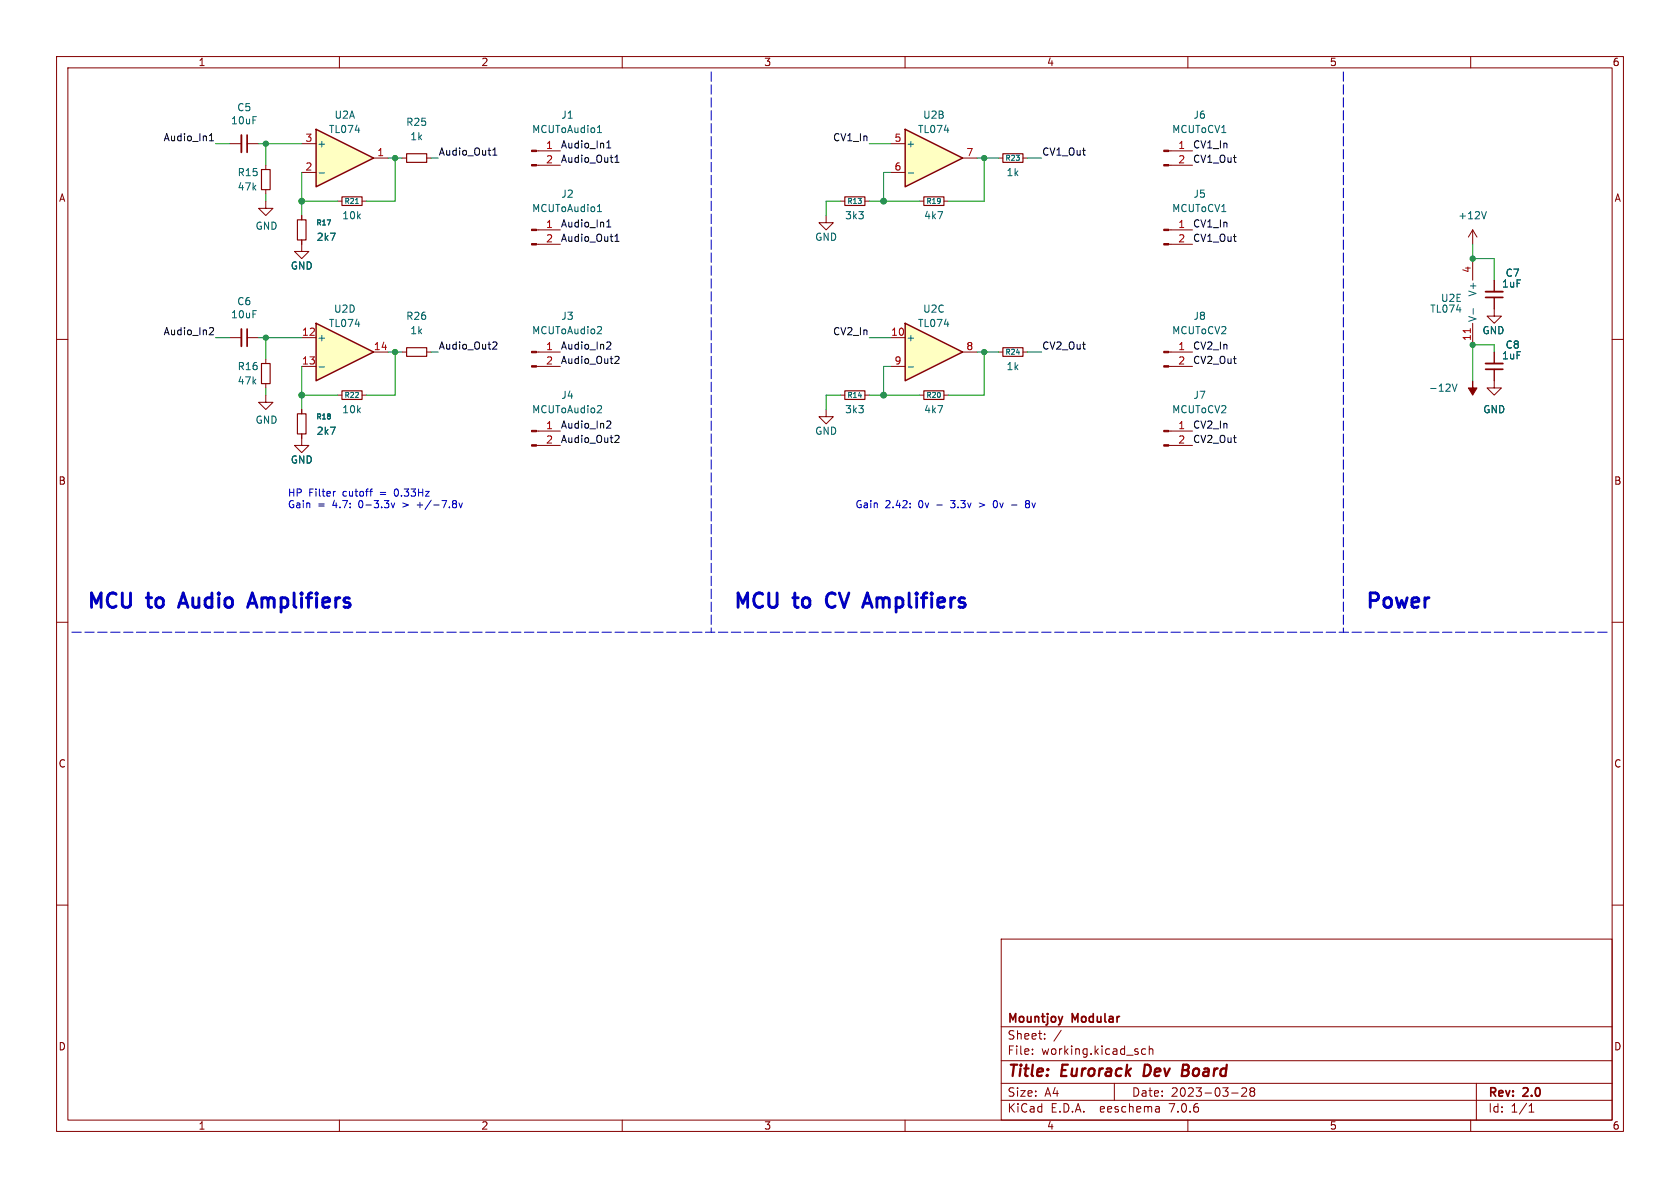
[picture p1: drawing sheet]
<svg xmlns="http://www.w3.org/2000/svg" width="297mm" height="210mm" viewBox="0 0 297 210" stroke-linecap="round" stroke-linejoin="round" font-family="sans-serif">
<g fill="none" stroke="#840000" stroke-width=".18">
<path d="M10 10h277v190h-277zM12 12h273v186h-273zM60 10v2M110 10v2M160 10v2M210 10v2M260 10v2M53.3 38.1v.8M162.6 35.6h.7M166.9 35.6h.7M176.5 27.9h.8M180.8 27.9h.8"/>
<path d="M10 60h2M40.6 59.7h2.1M43.7 59.7h2M53.3 42.4v.8M206.6 43.2h4.2M206.6 40.6h4.2M285 60h2M47 63.5v.8M47 67.8v.8M176.5 62.2h.8M180.8 62.2h.8M206.6 62.2h4.2"/>
<path d="M206.6 64.8h4.2M264.2 65.3v3.3h1.2l-1.2 1.3-1.3-1.3h1.3M264.2 62.2v2.1M10 110h2M285 110h2M10 160h2M285 160h2M177 166h108v32h-108zM60 198v2M110 198v2M160 198v2M177 194.5h108"/>
<path d="M177 191.5h108M177 187.5h108M177 181.5h108M182.5 186.3v.1M182.5 185.5v.1M184.7 183.6v.1M184.7 182.8v.1M187.6 182.1l-1.3 2M197 191.5v3M202.5 185.5l-.4-.1-.3 .3v.4l.2 .2h.5M203.2 185.5l.2-.1 .3 .1 .1 .9M203.2 184.9v1.5"/>
<path d="M204.9 195.7l.1 .9M205 196.5l-.2 .1M205 196h-.2M210 198v2M217.7 193.2h1.2M219.5 192.4l.6-.1 .2 .1 .1 .3-.9 1.1h.9M221.2 192.9l-.2-.2 .2-.4 .5 .1 .1 .2-.3 .3M221.2 192.9l-.2 .3v.3l.2 .3 .5-.1 .1-.2-.1-.4-.2-.2M221.2 192.9h.3M260 198v2M261 191.5v6.5M270.3 196.6h.9"/>
<path d="M270.3 195.5l.4-.4v1.5"/>
</g>
<path d="M202.4 188.2l-.2 2h.4M209.1 189.2h.6M209.2 188.2h.6M209.7 189.2l.3 .1M209.9 190.1l-1 .1M209.9 189.1l-.2 .1" fill="none" stroke="#840000" stroke-width=".4"/>
<path d="M52.6 38.9h1.5v3.5h-1.5zM163.3 34.8h3.6v1.5h-3.6zM177.3 27.2h3.5v1.5h-3.5zM46.2 64.3h1.6v3.5h-1.6zM177.3 61.5h3.5v1.5h-3.5z" fill="none" stroke="#840000" stroke-width=".2"/>
<path d="M42.7 58.2v3M262.6 64.3h3.1" fill="none" stroke="#840000" stroke-width=".33"/>
<path d="M43.7 58.2v3M262.6 65.3h3.1" fill="none" stroke="#840000" stroke-width=".3"/>
<g fill="#840000" stroke="#840000" stroke-width=".18">
<path d="M205.7 43.1h.9v.2h-.9z"/>
<path d="M205.7 40.5h.9v.3h-.9z"/>
<path d="M205.7 64.6h.9v.3h-.9z"/>
<path d="M205.7 62.1h.9v.3h-.9z"/>
</g>
<path d="M160 57.2l10.2 5-10.2 5.1z" fill="#ffffc2"/>
<path d="M160 57.2l10.2 5-10.2 5.1z" fill="none" stroke="#840000" stroke-width=".25"/>
<g fill="none" stroke="#840000" stroke-width=".18">
<path d="M47 35.6v1.2h1.3l-1.3 1.3-1.3-1.3h1.3M47 29.2v.8M47 33.5v.8M94.8 29.2h4.3M94.8 26.7h4.3M157.5 59.7h2.5M260.3 40.6v2.6M260.3 45.7v3.8M260.3 57.2v3.8M260.3 40.6l-.7 1.3M260.3 40.6l.8 1.3M264.2 54.6v1.3h1.2l-1.2 1.3-1.3-1.3h1.3"/>
<path d="M157.5 64.8h2.5M170.2 62.2h2.5"/>
</g>
<path d="M105.6 23.4h.7M105.7 22.5l.3-.3v1.2M262.8 37.4l-.5 1.3M260.4 54.6v.9M160.5 64.9h1M256.7 67.9l.5 1.3 .4-1.3" fill="none" stroke="#006464" stroke-width=".18"/>
<g fill="#840000" stroke="#840000" stroke-width=".18">
<path d="M260.3 67.3v1.3h.8l-.8 1.3-.7-1.3h.7z"/>
<path d="M94 29.1h.8v.2h-.8z"/>
<path d="M94 26.5h.8v.3h-.8z"/>
</g>
<path d="M46.2 30h1.6v3.5h-1.6z" fill="none" stroke="#840000" stroke-width=".2"/>
<path d="M259.9 58.1v.7" fill="none" stroke="#a90000" stroke-width=".18"/>
<path d="M55.9 22.9l10.1 5-10.1 5.1z" fill="#ffffc2"/>
<path d="M55.9 22.9l10.1 5-10.1 5.1z" fill="none" stroke="#840000" stroke-width=".25"/>
<path d="M40.6 25.4h2.1M43.7 25.4h2M53.3 30.5h2.6M53.3 25.4h2.6M59.7 35.6h.8M64 35.6h.8M66 27.9h2.6M53.3 43.2v1.3h1.3l-1.3 1.2-1.2-1.2h1.2M71.1 62.2h.8M75.4 62.2h.8" fill="none" stroke="#840000" stroke-width=".18"/>
<path d="M56.4 30.6h1M62.9 36h.5" fill="none" stroke="#006464" stroke-width=".18"/>
<path d="M42.7 23.9v3" fill="none" stroke="#840000" stroke-width=".33"/>
<path d="M43.7 23.9v3" fill="none" stroke="#840000" stroke-width=".3"/>
<path d="M60.5 34.8h3.5v1.5h-3.5zM71.9 61.5h3.5v1.5h-3.5z" fill="none" stroke="#840000" stroke-width=".2"/>
<path d="M55.9 57.2l10.1 5-10.1 5.1z" fill="#ffffc2"/>
<path d="M55.9 57.2l10.1 5-10.1 5.1z" fill="none" stroke="#840000" stroke-width=".25"/>
<path d="M146 38.1v1.3h1.3l-1.3 1.2-1.2-1.2h1.2M53.3 59.7h2.6M53.3 64.8h2.6M59.7 69.9h.8M64 69.9h.8M66 62.2h2.6" fill="none" stroke="#840000" stroke-width=".18"/>
<path d="M56.4 64.9h1" fill="none" stroke="#006464" stroke-width=".18"/>
<path d="M60.5 69.1h3.5v1.5h-3.5z" fill="none" stroke="#840000" stroke-width=".2"/>
<path d="M160 22.9l10.2 5-10.2 5.1z" fill="#ffffc2"/>
<path d="M160 22.9l10.2 5-10.2 5.1z" fill="none" stroke="#840000" stroke-width=".25"/>
<g fill="none" stroke="#840000" stroke-width=".18">
<path d="M53.3 38.1v.8M71.1 27.9h.8M75.4 27.9h.8M148.6 35.6h.8M152.9 35.6h.8M157.5 25.4h2.5M157.5 30.5h2.5M170.2 27.9h2.5M206.6 29.2h4.2M206.6 26.7h4.2M53.3 42.4v.8M94.8 43.2h4.3"/>
<path d="M94.8 40.6h4.3M264.2 49.5v2.1M264.2 52.6v2M47 69.9v1.2h1.3l-1.3 1.3-1.3-1.3h1.3M53.3 76.7v2h1.3l-1.3 1.3-1.2-1.3h1.2M53.3 72.4v.8M94.8 64.8h4.3M94.8 62.2h4.3M94.8 78.7h4.3M94.8 76.2h4.3M146 72.4v1.3h1.3l-1.3 1.2-1.2-1.2h1.2M148.6 69.9h.8"/>
<path d="M152.9 69.9h.8M162.6 69.9h.7M166.9 69.9h.7M206.6 78.7h4.2M206.6 76.2h4.2M264.2 62.2v2.1M264.2 65.3v2"/>
</g>
<path d="M105.6 37.4h.7M105.7 36.4l.3-.3v1.3M160.5 30.6h1M105.8 57.7l.4 .1 .1 .3-.7 .9h.7M105.8 71.7l.4 .1 .1 .3-.7 .9h.7" fill="none" stroke="#006464" stroke-width=".18"/>
<path d="M71.9 27.2h3.5v1.5h-3.5zM149.4 34.8h3.5v1.5h-3.5zM52.6 73.2h1.5v3.5h-1.5zM149.4 69.1h3.5v1.5h-3.5zM163.3 69.1h3.6v1.5h-3.6z" fill="none" stroke="#840000" stroke-width=".2"/>
<g fill="#840000" stroke="#840000" stroke-width=".18">
<path d="M94 64.6h.8v.3h-.8z"/>
<path d="M94 62.1h.8v.3h-.8z"/>
<path d="M94 43.1h.8v.2h-.8z"/>
<path d="M94 40.5h.8v.3h-.8z"/>
<path d="M94 78.6h.8v.3h-.8z"/>
<path d="M94 76.1h.8v.2h-.8z"/>
<path d="M205.7 78.6h.9v.3h-.9z"/>
<path d="M205.7 76.1h.9v.2h-.9z"/>
<path d="M205.7 29.1h.9v.2h-.9z"/>
<path d="M205.7 26.5h.9v.3h-.9z"/>
</g>
<path d="M262.6 51.6h3.1" fill="none" stroke="#840000" stroke-width=".33"/>
<path d="M262.6 52.6h3.1" fill="none" stroke="#840000" stroke-width=".3"/>
<g fill="none" stroke="#0f0f0f" stroke-width=".18">
<path d="M37 24.9h.8M37 24l.4-.4v1.3M87.1 27.4h.8M87.1 26.5l.4-.3v1.2M107.3 25.3l.3-.4v1.3M107.3 39.2l.3-.3v1.2M107.3 26.2h.7M108.7 28.7h.7M108.7 27.8l.4-.4v1.3M37.2 57.9l.4 .1 .2 .3-.8 .9h.8M107.3 40.1h.7M108.7 41.8l.4-.4v1.3"/>
<path d="M108.7 42.7h.7M87.3 60.4l.4 .1 .2 .3-.8 .9h.8M107.4 60.4l.5 .1 .1 .3-.8 .9h.8M107.4 74.4l.5 .1 .1 .3-.8 .9h.8M108.9 77h.4l.1 .3-.7 .9h.7M108.9 63h.4l.1 .4-.7 .9h.7"/>
</g>
<g fill="none" stroke="#0000c2" stroke-width=".18">
<path d="M59.3 86.9h-.2M65.4 86.9h.4M65.8 86.4l-.2 .1M69.2 88.9l.3 .9 .3-.9M73.8 89.3h.9M80.2 88.5h.3l.2 .2-.2 .3M80.2 89h.3M80.5 89l.2 .3v.2l-.2 .3h-.3M81.1 88.9l.3 .9 .3-.9M160.9 89.6v.2M160.9 89v.1M173.1 88.9l1 .4-1 .3"/>
<path d="M176 88.5a.68 .68 0 0 0-.4 .6 .68 .68 0 0 0 .4 .7M178.8 89.3h1M181.5 89l-.2-.2 .2-.3h.3l.2 .2-.2 .3M181.5 89h.3M181.5 89l-.2 .3v.2l.2 .3h.3l.2-.3v-.3l-.2-.2"/>
</g>
<path d="M31.8 106.6h1.2M32.4 104.8l-.9 2.6M43.8 107.4l.8-2.6 .8 2.6M44 106.6h1.2M146.3 105.2a1.76 1.76 0 0 0 0 1.8M152.7 106.6h1.2M153.3 104.8l.9 2.6" fill="none" stroke="#0000c2" stroke-width=".51"/>
<path d="M125.7 12.7v99.1M237.5 12.7v99.1M12.7 111.8h271.8" fill="none" stroke="#0000c2" stroke-width=".18" stroke-dasharray="1.7 .6"/>
<g fill="none" stroke="#009600" stroke-width=".18">
<path d="M38.1 25.4h2.5M45.7 25.4h7.6M47 25.4v3.8M47 34.3v1.3M53.3 30.5v7.6M53.3 35.6h6.4M68.6 27.9h2.5M69.8 27.9v7.7h-5M76.2 27.9h1.3M148.6 35.6h-2.6v2.5M153.7 25.4h3.8M153.7 35.6h8.9"/>
<path d="M157.5 30.5h-1.3v5.1M172.7 27.9h3.8M174 27.9v7.7h-6.4M181.6 27.9h2.5M38.1 59.7h2.5M45.7 59.7h7.6M47 59.7v3.8M153.7 59.7h3.8M260.3 43.2v2.5h3.9v3.8M47 68.6v1.3M53.3 64.8v7.6M53.3 69.9h6.4"/>
<path d="M68.6 62.2h2.5M69.8 62.2v7.7h-5M76.2 62.2h1.3M148.6 69.9h-2.6v2.5M153.7 69.9h8.9M157.5 64.8h-1.3v5.1M172.7 62.2h3.8M174 62.2v7.7h-6.4M181.6 62.2h2.5M264.2 62.2v-1.2h-3.9v6.3"/>
</g>
<g fill="#009600" stroke="#009600" stroke-width=".18">
<circle cx="47" cy="59.7" r=".46"/>
<circle cx="53.3" cy="69.9" r=".51"/>
<circle cx="47" cy="25.4" r=".46"/>
<circle cx="53.3" cy="35.6" r=".51"/>
<circle cx="174" cy="27.9" r=".46"/>
<circle cx="156.2" cy="69.9" r=".51"/>
<circle cx="174" cy="62.2" r=".46"/>
<circle cx="156.2" cy="35.6" r=".51"/>
<circle cx="260.3" cy="45.7" r=".46"/>
<circle cx="260.3" cy="61" r=".46"/>
<circle cx="69.8" cy="27.9" r=".46"/>
<circle cx="69.8" cy="62.2" r=".46"/>
</g>
<g font-size="3.5" fill="#0000c2">
<text x="15.2" y="107.7">MCU</text>
<text x="26.3" y="107.7">to</text>
<text x="33" y="107.7">Audio</text>
<text x="46.2" y="107.7">Amplifiers</text>
<text x="129.5" y="107.7">MCU</text>
<text x="140.6" y="107.7">to</text>
<text x="147.3" y="107.7">CV</text>
<text x="155" y="107.7">Amplifiers</text>
<text x="241.3" y="107.7">Power</text>
</g>
<g font-size="2.8" fill="#840000">
<text x="178" y="190.9">Title:</text>
<text x="187.7" y="190.9">Eurorack</text>
<text x="203" y="190.9">Dev</text>
<text x="210.6" y="190.9">Board</text>
</g>
<g font-size="2.1" fill="#840000">
<text x="178" y="184">Sheet:</text>
<text x="178" y="181.2">Mountjoy</text>
<text x="189.6" y="181.2">Modular</text>
<text x="178" y="186.7">File:</text>
<text x="184.1" y="186.7">working.kicad_sch</text>
<text x="178" y="196.9">KiCad</text>
<text x="178" y="194.1">Size:</text>
<text x="184.7" y="194.1">A4</text>
<text x="185.7" y="196.9">E.D.A.</text>
<text x="194.6" y="196.9">eeschema</text>
<text x="200" y="194.1">Date:</text>
<text x="207" y="196.9">7.0.6</text>
<text x="207" y="194.1">2023-03-28</text>
<text x="263" y="194.3">Rev:</text>
<text x="263" y="196.9">Id:</text>
<text x="267.1" y="196.9">1/1</text>
<text x="269.4" y="194.3">2.0</text>
</g>
<g font-size="1.8" fill="#840000">
<text x="35" y="11.9">1</text>
<text x="85" y="11.9">2</text>
<text x="135" y="11.9">3</text>
<text x="185" y="11.9">4</text>
<text x="235" y="11.9">5</text>
<text x="285" y="11.9">6</text>
<text x="10.3" y="35.9">A</text>
<text x="285.3" y="35.9">A</text>
<text x="10.3" y="85.9">B</text>
<text x="285.3" y="85.9">B</text>
<text x="10.3" y="135.9">C</text>
<text x="285.3" y="135.9">C</text>
<text x="10.3" y="185.9">D</text>
<text x="285.3" y="185.9">D</text>
<text x="35" y="199.9">1</text>
<text x="85" y="199.9">2</text>
<text x="135" y="199.9">3</text>
<text x="185" y="199.9">4</text>
<text x="235" y="199.9">5</text>
<text x="285" y="199.9">6</text>
</g>
<g font-size="1.8" fill="#006464">
<text x="40.7" y="22.2">10uF</text>
<text x="41.8" y="19.9">C5</text>
<text x="58" y="23.7">TL074</text>
<text x="59" y="21.2">U2A</text>
<text x="71.7" y="22.5">R25</text>
<text x="94" y="23.7">MCUToAudio1</text>
<text x="99.1" y="21.2">J1</text>
<text x="162.2" y="23.7">TL074</text>
<text x="163.1" y="21.2">U2B</text>
<text x="207.1" y="23.7">MCUToCV1</text>
<text x="210.9" y="21.2">J6</text>
<text x="56" y="26.3">+</text>
<text x="72.4" y="25">1k</text>
<text x="160.1" y="26.3">+</text>
<text x="41.9" y="33.9">47k</text>
<text x="41.9" y="31.3">R15</text>
<text x="99.1" y="35.2">J2</text>
<text x="177.8" y="31.3">1k</text>
<text x="210.9" y="35.2">J5</text>
<text x="45.1" y="40.8">GND</text>
<text x="60.4" y="39">10k</text>
<text x="94" y="37.7">MCUToAudio1</text>
<text x="149.3" y="39">3k3</text>
<text x="163.3" y="39">4k7</text>
<text x="207.1" y="37.7">MCUToCV1</text>
<text x="257.7" y="39">+12V</text>
<text x="51.3" y="47.9">GND</text>
<text x="55.9" y="42.8">2k7</text>
<text x="144" y="42.8">GND</text>
<text x="254.6" y="53.6">U2E</text>
<text x="261.2" y="52.5" transform="rotate(-90 261.2 52.5)">V+</text>
<text x="265.4" y="51">1uF</text>
<text x="266.1" y="49.1">C7</text>
<text x="40.7" y="56.5">10uF</text>
<text x="41.8" y="54.2">C6</text>
<text x="58" y="58">TL074</text>
<text x="59" y="55.5">U2D</text>
<text x="71.7" y="56.7">R26</text>
<text x="72.4" y="59.3">1k</text>
<text x="94" y="59.3">MCUToAudio2</text>
<text x="99.1" y="56.7">J3</text>
<text x="162.2" y="58">TL074</text>
<text x="163.1" y="55.5">U2C</text>
<text x="207.1" y="59.3">MCUToCV2</text>
<text x="210.9" y="56.7">J8</text>
<text x="252.7" y="55.5">TL074</text>
<text x="261.2" y="57" transform="rotate(-90 261.2 57)">V-</text>
<text x="262" y="59.3">GND</text>
<text x="41.9" y="65.6">R16</text>
<text x="56" y="60.6">+</text>
<text x="160.1" y="60.6">+</text>
<text x="177.8" y="65.6">1k</text>
<text x="265.4" y="63.7">1uF</text>
<text x="266.1" y="61.8">C8</text>
<text x="41.9" y="68.2">47k</text>
<text x="99.1" y="70.7">J4</text>
<text x="210.9" y="70.7">J7</text>
<text x="252.5" y="69.4">-12V</text>
<text x="45.1" y="75.1">GND</text>
<text x="55.9" y="77.1">2k7</text>
<text x="60.4" y="73.3">10k</text>
<text x="94" y="73.3">MCUToAudio2</text>
<text x="144" y="77.1">GND</text>
<text x="149.3" y="73.3">3k3</text>
<text x="163.3" y="73.3">4k7</text>
<text x="207.1" y="73.3">MCUToCV2</text>
<text x="262.1" y="73.3">GND</text>
<text x="51.3" y="82.1">GND</text>
</g>
<g font-size="1.8" fill="#0f0f0f">
<text x="28.8" y="25.1">Audio_In1</text>
<text x="77.5" y="27.6">Audio_Out1</text>
<text x="99.1" y="28.9">Audio_Out1</text>
<text x="99.1" y="26.3">Audio_In1</text>
<text x="147.2" y="25.1">CV1_In</text>
<text x="184.1" y="27.6">CV1_Out</text>
<text x="210.8" y="26.3">CV1_In</text>
<text x="210.8" y="28.9">CV1_Out</text>
<text x="99.1" y="40.3">Audio_In1</text>
<text x="210.8" y="40.3">CV1_In</text>
<text x="99.1" y="42.8">Audio_Out1</text>
<text x="210.8" y="42.8">CV1_Out</text>
<text x="28.8" y="59.3">Audio_In2</text>
<text x="147.2" y="59.3">CV2_In</text>
<text x="77.5" y="61.9">Audio_Out2</text>
<text x="99.1" y="64.4">Audio_Out2</text>
<text x="99.1" y="61.9">Audio_In2</text>
<text x="184.1" y="61.9">CV2_Out</text>
<text x="210.8" y="64.4">CV2_Out</text>
<text x="210.8" y="61.9">CV2_In</text>
<text x="99.1" y="75.9">Audio_In2</text>
<text x="210.8" y="75.9">CV2_In</text>
<text x="99.1" y="78.4">Audio_Out2</text>
<text x="210.8" y="78.4">CV2_Out</text>
</g>
<g font-size="1.8" fill="#a90000">
<text x="53.9" y="25.1">3</text>
<text x="66.6" y="27.7">1</text>
<text x="96.4" y="26.4">1</text>
<text x="96.4" y="29">2</text>
<text x="158" y="25.1">5</text>
<text x="170.7" y="27.7">7</text>
<text x="208.2" y="26.4">1</text>
<text x="208.2" y="29">2</text>
<text x="53.9" y="30.2">2</text>
<text x="158" y="30.2">6</text>
<text x="96.4" y="40.4">1</text>
<text x="208.2" y="40.4">1</text>
<text x="96.4" y="42.9">2</text>
<text x="208.2" y="42.9">2</text>
<text x="260.1" y="48.3" transform="rotate(-90 260.1 48.3)">4</text>
<text x="53.3" y="59.4">12</text>
<text x="157.4" y="59.4">10</text>
<text x="53.3" y="64.5">13</text>
<text x="66" y="62">14</text>
<text x="96.4" y="62">1</text>
<text x="96.4" y="64.5">2</text>
<text x="158" y="64.5">9</text>
<text x="170.7" y="62">8</text>
<text x="208.2" y="62">1</text>
<text x="208.2" y="64.5">2</text>
<text x="260.1" y="60.4" transform="rotate(-90 260.1 60.4)">11</text>
<text x="96.4" y="75.9">1</text>
<text x="208.2" y="75.9">1</text>
<text x="96.4" y="78.5">2</text>
<text x="208.2" y="78.5">2</text>
</g>
<g font-size="1.8" fill="#0000c2">
<text x="50.8" y="87.9">HP</text>
<text x="50.8" y="89.9">Gain</text>
<text x="54.6" y="87.9">Filter</text>
<text x="56.1" y="89.9">=</text>
<text x="58.9" y="89.9">4.7:</text>
<text x="60.7" y="87.9">cutoff</text>
<text x="63.7" y="89.9">0-3.3v</text>
<text x="67.4" y="87.9">=</text>
<text x="70.2" y="87.9">0.33Hz</text>
<text x="71.6" y="89.9">&gt;</text>
<text x="74.4" y="89.9">+/-7.8v</text>
<text x="151.1" y="89.9">Gain</text>
<text x="156.5" y="89.9">2.42:</text>
<text x="162.5" y="89.9">0v</text>
<text x="165.8" y="89.9">-</text>
<text x="168.6" y="89.9">3.3v</text>
<text x="176.5" y="89.9">0v</text>
<text x="182.6" y="89.9">8v</text>
</g>
<g font-size="1.3" fill="#006464">
<text x="177.6" y="28.6">R23</text>
<text x="55.8" y="40">R17</text>
<text x="60.8" y="36.2">R21</text>
<text x="149.7" y="36.2">R13</text>
<text x="163.7" y="36.2">R19</text>
<text x="177.6" y="62.9">R24</text>
<text x="60.8" y="70.5">R22</text>
<text x="149.7" y="70.5">R14</text>
<text x="163.7" y="70.5">R20</text>
<text x="55.8" y="74.3">R18</text>
</g>
</svg>
